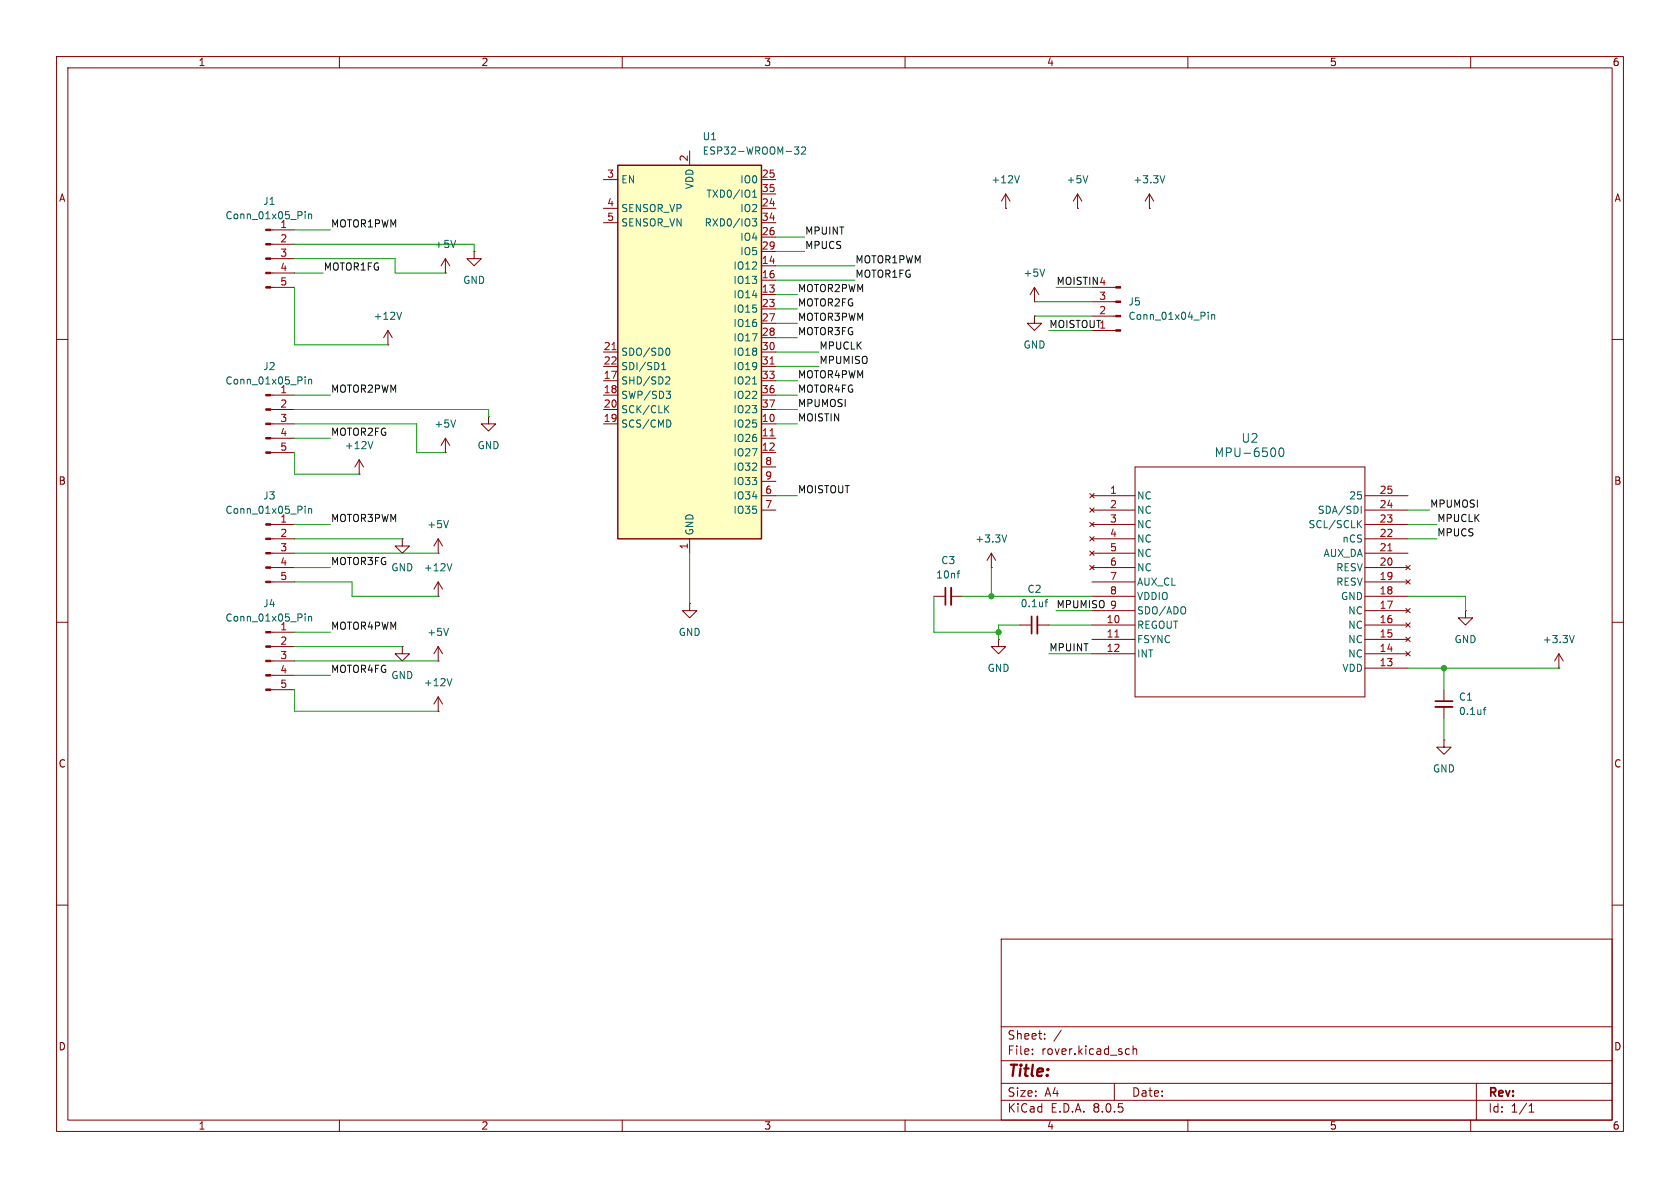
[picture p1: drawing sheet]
<svg xmlns="http://www.w3.org/2000/svg" width="297mm" height="210mm" viewBox="0 0 297 210" stroke-linecap="round" stroke-linejoin="round" font-family="sans-serif">
<g fill="none" stroke="#840000" stroke-width=".18">
<path d="M10 10h277v190h-277zM12 12h273v186h-273zM60 10v2M110 10v2M160 10v2M210 10v2M260 10v2M10 60h2M68.6 58.4l-.8 1.3M68.6 58.4v2.6M68.6 58.4l.7 1.3M78.7 48.3h.1"/>
<path d="M78.7 45.7l-.7 1.3M78.7 45.7v2.6M78.7 45.7l.8 1.3M83.8 44.5v1.2h1.3l-1.3 1.3-1.3-1.3h1.3M83.8 44.5h.1M285 60h2M68.6 61h.1M10 110h2M47.9 119.4h4.2M47.9 116.8h4.2M47.9 114.3h4.2M47.9 111.8h4.2"/>
<path d="M285 110h2M47.9 121.9h4.2M10 160h2M285 160h2M177 166h108v32h-108zM60 198v2M110 198v2M160 198v2M177 194.5h108M177 191.5h108M177 187.5h108M177 181.5h108"/>
<path d="M182.5 186.3v.1M182.5 185.5v.1M184.7 183.6v.1M184.7 182.8v.1M187.6 182.1l-1.3 2M197 191.5v3M199.2 185.4l.5 .1M199.7 186.3l-.5 .1M200.3 185.5l.2-.1 .4 .1 .1 .9M200.3 184.9v1.5M210 198v2M260 198v2"/>
<path d="M261 191.5v6.5M270.3 196.6h.9M270.3 195.5l.4-.4v1.5"/>
</g>
<path d="M71 55.2l-.4 1.3M80.6 42.5l-.5 1.3M53.9 108.5v.2M53.9 109v.8M54.5 109v.8M54.5 109.1l.2-.1h.3l.1 .8" fill="none" stroke="#006464" stroke-width=".18"/>
<g fill="#840000" stroke="#840000" stroke-width=".18">
<path d="M47 121.8h.9v.2h-.9z"/>
<path d="M47 119.3h.9v.2h-.9z"/>
<path d="M47 116.7h.9v.3h-.9z"/>
<path d="M47 114.2h.9v.2h-.9z"/>
<path d="M47 111.6h.9v.3h-.9z"/>
</g>
<path d="M109.2 29.2h25.4v66.1h-25.4z" fill="#ffffc2"/>
<path d="M109.2 29.2h25.4v66.1h-25.4z" fill="none" stroke="#840000" stroke-width=".25"/>
<g fill="none" stroke="#840000" stroke-width=".18">
<path d="M106.7 36.8h2.5M106.7 31.8h2.5M106.7 39.4h2.5M121.9 26.7v2.5M134.6 36.8h2.6M134.6 31.8h2.6M134.6 39.4h2.6M134.6 34.3h2.6M177.8 36.8h.1M177.8 34.3l-.8 1.3M177.8 34.3v2.5M177.8 34.3l.8 1.3"/>
<path d="M190.5 36.8h.1M190.5 34.3l-.8 1.3M190.5 34.3v2.5M190.5 34.3l.8 1.3M203.2 36.8h.1M203.2 34.3l-.8 1.3M203.2 34.3v2.5M203.2 34.3l.8 1.3M47.9 50.8h4.2M47.9 48.3h4.2M47.9 45.7h4.2M47.9 43.2h4.2"/>
<path d="M47.9 40.6h4.2M134.6 52.1h2.6M134.6 47h2.6M134.6 49.5h2.6M134.6 54.6h2.6M134.6 41.9h2.6M134.6 57.2h2.6M134.6 59.7h2.6M134.6 44.5h2.6M182.9 53.3h.1M182.9 55.9v1.3h1.2l-1.2 1.2-1.3-1.2h1.3M182.9 55.9h.1"/>
<path d="M182.9 50.8l-.8 1.3M182.9 50.8v2.5M182.9 50.8l.7 1.3M193 50.8h4.3M193 53.3h4.3M193 55.9h4.3M193 58.4h4.3M47.9 74.9h4.2M47.9 77.5h4.2M47.9 69.9h4.2M47.9 72.4h4.2M78.7 77.5l-.7 1.2"/>
<path d="M78.7 77.5v2.5M78.7 77.5l.8 1.2M86.4 73.7v1.2h1.2l-1.2 1.3-1.3-1.3h1.3M86.4 73.7h.1M106.7 74.9h2.5M106.7 67.3h2.5M106.7 69.9h2.5M106.7 72.4h2.5M106.7 62.2h2.5M106.7 64.8h2.5M134.6 74.9h2.6M134.6 77.5h2.6"/>
<path d="M134.6 67.3h2.6M134.6 69.9h2.6M134.6 72.4h2.6M134.6 62.2h2.6M134.6 64.8h2.6M47.9 80h4.2M47.9 97.8h4.2M47.9 95.3h4.2M47.9 92.7h4.2M63.5 83.8h.1M63.5 81.3l-.8 1.3M63.5 81.3v2.5"/>
<path d="M63.5 81.3l.8 1.3M71.1 95.3v1.2h1.3l-1.3 1.3-1.3-1.3h1.3M71.1 95.3h.1M77.5 97.8h.1M77.5 95.3v2.5M77.5 95.3l-.8 1.2M77.5 95.3l.7 1.2M78.7 80h.1M121.9 95.3v2.5M134.6 80h2.6M134.6 87.6h2.6M134.6 90.2h2.6"/>
<path d="M134.6 82.6h2.6M134.6 85.1h2.6M175.3 97.8l-.8 1.3M175.3 97.8v2.5M175.3 97.8l.7 1.3M192.7 87.2l.7 .8M192.7 89.8l.7 .8M192.7 92.3l.7 .8M192.7 94.9l.7 .7M192.7 97.4l.7 .8M192.7 99.9l.7 .8M193 87.6h7.7"/>
<path d="M193 90.2h7.7M193 97.8h7.7M193 95.3h7.7M193 92.7h7.7M193.4 87.2l-.7 .8M193.4 89.8l-.7 .8M193.4 92.3l-.7 .8M193.4 94.9l-.7 .7M193.4 97.4l-.7 .8M193.4 99.9l-.7 .8M200.7 82.6h40.6v40.6h-40.6zM241.3 87.6h7.6"/>
<path d="M241.3 90.2h7.6M241.3 97.8h7.6M241.3 95.3h7.6M241.3 92.7h7.6M248.5 99.9l.8 .8M249.3 99.9l-.8 .8M47.9 102.9h4.2M47.9 100.3h4.2M71.1 114.3v1.3h1.3l-1.3 1.2-1.3-1.2h1.3M71.1 114.3h.1M77.5 116.8h.1M77.5 105.4h.1"/>
<path d="M77.5 114.3l-.8 1.3M77.5 102.9v2.5M77.5 114.3v2.5M77.5 114.3l.7 1.3M77.5 102.9l-.8 1.2M77.5 102.9l.7 1.2M121.9 106.7v1.3h1.3l-1.3 1.2-1.3-1.2h1.3M121.9 106.7h.1M165.1 105.4h2M168.1 105.4h2.1M175.3 100.3h.1M176.5 113v1.3h1.3l-1.3 1.3-1.2-1.3h1.2"/>
<path d="M176.5 113h.1M180.3 110.5h2.1M183.4 110.5h2M193 105.4h7.7M193 110.5h7.7M193 113h7.7M193 115.6h7.7M193 108h7.7M193 102.9h7.7M193 100.3h7.7M241.3 105.4h7.6M241.3 110.5h7.6"/>
<path d="M241.3 113h7.6M241.3 115.6h7.6M241.3 118.1h7.6M241.3 108h7.6M241.3 102.9h7.6M241.3 100.3h7.6M248.5 115.2l.8 .8M248.5 112.6l.8 .8M248.5 110.1l.8 .8M248.5 107.6l.8 .7M248.5 102.5l.8 .8M249.3 115.2l-.8 .8"/>
<path d="M249.3 112.6l-.8 .8M249.3 110.1l-.8 .8M249.3 107.6l-.8 .7M249.3 102.5l-.8 .8M259.1 108v1.2h1.2l-1.2 1.3-1.3-1.3h1.3M259.1 108h.1M275.6 118.1h.1M275.6 115.6l-.8 1.2M275.6 115.6v2.5M275.6 115.6l.8 1.2M77.5 125.7h.1M77.5 123.2v2.5"/>
<path d="M77.5 123.2l-.8 1.3M77.5 123.2l.7 1.3M255.3 130.8v1.3h1.2l-1.2 1.3-1.3-1.3h1.3M255.3 130.8h.1M255.3 121.9v2.1M255.3 125v2"/>
</g>
<path d="M108.2 61.8h.7M136.1 77.1h.8M136.1 64.4h.8M245.4 97.4h.7M197.1 112.6h.7" fill="none" stroke="#a90000" stroke-width=".18"/>
<g fill="none" stroke="#006464" stroke-width=".18">
<path d="M53.9 37.4v.1M53.9 37.8v.9M54.5 37.8v.9M54.5 38l.2-.2 .3 .1 .1 .8M133 38.7h.8l-.5 .5 .4 .1v.5l-.2 .1h-.5M133 34.9h.8M133 34l.4-.4v1.3M140.4 26h.8l-.4 .5 .4 .1v.5l-.2 .1-.6-.1M141.7 26.1l.5-.1 .2 .3-.8 .9h.8M180.2 31.1l-.4 1.2M192.3 31.1l-.4 1.2M205.9 31.1l-.4 1.2"/>
<path d="M184.7 47.6l-.4 1.2M213.6 55.2v.1M213.6 55.6v.9M214.2 55.6v.9M214.2 55.7l.2-.1 .3 .1v.8M53.9 66.6v.1M53.9 67v.9M54.5 67v.9M54.5 67.2l.2-.2 .3 .1 .1 .8M65.9 78l-.4 1.3M80.6 74.2l-.5 1.3M117 65.3h.7"/>
<path d="M117 64.4l.3-.3v1.2M117.7 72.2l.5 .8M117.8 69.2h.7l-.4 .4 .4 .2v.4l-.2 .2h-.4M117.9 66.6l.4 .1 .1 .3-.8 .9h.8M118 61.5a.68 .68 0 0 1 .4 .7 .68 .68 0 0 1-.4 .6M118.2 71.7l-.7 .7M118.4 74.3l.2 .5-.2 .6M133 67.9h.8M225.4 79.3l.1 .5-.1 .8M226.2 79.3l.3-.1a.83 .83 0 0 1 .6 .6 .83 .83 0 0 1-.4 .8l-.1 .1a.82 .82 0 0 1-.4-1.4zM53.9 89.5v.1M53.9 89.9v.8"/>
<path d="M54.5 89.9v.8M54.5 90l.2-.1 .3 .1 .1 .7M79.3 92l-.4 1.3M79.9 99.6l-.4 1.3M178 94.6l-.4 1.2M240.2 92.6l.5 .7M240.6 89.5v1.2M240.7 92l-.7 .7M79.3 111.1l-.4 1.2M79.9 120l-.4 1.2M169.2 101.3h.5M169.7 100.9l-.3 .1"/>
<path d="M184.7 106.4h.5M185.2 106l-.3 .2v1.1M278.3 112.3l-.4 1.3M262.2 125.5h.5M262.7 125l-.3 .2v1.1"/>
</g>
<g fill="#840000" stroke="#840000" stroke-width=".18">
<path d="M47 50.7h.9v.2h-.9z"/>
<path d="M47 48.1h.9v.3h-.9z"/>
<path d="M47 45.6h.9v.2h-.9z"/>
<path d="M47 43.1h.9v.2h-.9z"/>
<path d="M47 40.5h.9v.3h-.9z"/>
<path d="M47 79.9h.9v.2h-.9z"/>
<path d="M47 77.3h.9v.3h-.9z"/>
<path d="M47 74.8h.9v.3h-.9z"/>
<path d="M47 72.3h.9v.2h-.9z"/>
<path d="M47 69.7h.9v.3h-.9z"/>
<path d="M197.3 50.7h.8v.2h-.8z"/>
<path d="M197.3 53.2h.8v.3h-.8z"/>
<path d="M197.3 55.8h.8v.2h-.8z"/>
<path d="M197.3 58.3h.8v.2h-.8z"/>
<path d="M47 102.7h.9v.3h-.9z"/>
<path d="M47 100.2h.9v.3h-.9z"/>
<path d="M47 97.7h.9v.2h-.9z"/>
<path d="M47 95.1h.9v.3h-.9z"/>
<path d="M47 92.6h.9v.2h-.9z"/>
</g>
<path d="M168.1 103.9v3M183.4 109v3M253.7 125h3.1" fill="none" stroke="#840000" stroke-width=".33"/>
<path d="M167.1 103.9v3M182.4 109v3M253.7 124h3.1" fill="none" stroke="#840000" stroke-width=".3"/>
<g fill="none" stroke="#009600" stroke-width=".18">
<path d="M52.1 50.8v10.2h16.5M52.1 48.3h5M52.1 45.7h17.7v2.6h8.9M52.1 43.2h31.7v1.3M52.1 40.6h6.3M137.2 52.1h3.8M137.2 44.5h5M137.2 57.2h3.8M137.2 41.9h5M137.2 54.6h3.8M137.2 47h13.9M137.2 49.5h13.9"/>
<path d="M137.2 59.7h3.8M182.9 53.3h10.1M182.9 55.9h10.1M185.4 58.4h7.6M186.7 50.8h6.3M52.1 77.5h6.3M52.1 74.9h21.6v5.1h5M52.1 69.9h6.3M52.1 72.4h34.3v1.3M137.2 74.9h3.8M137.2 69.9h3.8M137.2 64.8h7.6"/>
<path d="M137.2 72.4h3.8M137.2 62.2h7.6M137.2 67.3h3.8M52.1 92.7h6.3M52.1 80v3.8h11.4M52.1 95.3h19M52.1 97.8h25.4M121.9 97.8v8.9M137.2 87.6h3.8M248.9 92.7h5.1M248.9 90.2h3.8M248.9 95.3h5.1"/>
<path d="M52.1 102.9h10.1v2.5h15.3M52.1 114.3h19M52.1 119.4h6.3M52.1 111.8h6.3M52.1 116.8h25.4M52.1 100.3h6.3M165.1 105.4v6.4h11.4M170.2 105.4h22.8M175.3 100.3v5.1M180.3 110.5h-3.8v2.5M185.4 110.5h7.6M185.4 115.6h7.6"/>
<path d="M186.7 108h6.3M248.9 105.4h10.2v2.6M248.9 118.1h26.7M255.3 118.1v3.8M52.1 121.9v3.8h25.4M255.3 127v3.8"/>
</g>
<g fill="#009600" stroke="#009600" stroke-width=".18">
<circle cx="255.3" cy="118.1" r=".46"/>
<circle cx="175.3" cy="105.4" r=".46"/>
<circle cx="176.5" cy="111.8" r=".46"/>
</g>
<text font-size="2.8" fill="#840000" x="178" y="190.9">Title:</text>
<g font-size="2.1" fill="#006464">
<text x="214.6" y="81">MPU-6500</text>
<text x="219.4" y="78.5">U2</text>
</g>
<g font-size="2.1" fill="#840000">
<text x="178" y="184">Sheet:</text>
<text x="178" y="186.7">File:</text>
<text x="184.1" y="186.7">rover.kicad_sch</text>
<text x="178" y="196.9">KiCad</text>
<text x="178" y="194.1">Size:</text>
<text x="184.7" y="194.1">A4</text>
<text x="185.7" y="196.9">E.D.A.</text>
<text x="193.3" y="196.9">8.0.5</text>
<text x="200" y="194.1">Date:</text>
<text x="263" y="194.3">Rev:</text>
<text x="263" y="196.9">Id:</text>
<text x="267.1" y="196.9">1/1</text>
</g>
<g font-size="1.8" fill="#840000">
<text x="35" y="11.9">1</text>
<text x="85" y="11.9">2</text>
<text x="135" y="11.9">3</text>
<text x="185" y="11.9">4</text>
<text x="235" y="11.9">5</text>
<text x="285" y="11.9">6</text>
<text x="10.3" y="35.9">A</text>
<text x="285.3" y="35.9">A</text>
<text x="10.3" y="85.9">B</text>
<text x="285.3" y="85.9">B</text>
<text x="10.3" y="135.9">C</text>
<text x="285.3" y="135.9">C</text>
<text x="10.3" y="185.9">D</text>
<text x="285.3" y="185.9">D</text>
<text x="35" y="199.9">1</text>
<text x="85" y="199.9">2</text>
<text x="135" y="199.9">3</text>
<text x="185" y="199.9">4</text>
<text x="235" y="199.9">5</text>
<text x="285" y="199.9">6</text>
</g>
<g font-size="1.8" fill="#a90000">
<text x="121.7" y="28.6" transform="rotate(-90 121.7 28.6)">2</text>
<text x="107.2" y="31.5">3</text>
<text x="134.6" y="31.5">25</text>
<text x="134.6" y="34">35</text>
<text x="107.2" y="36.6">4</text>
<text x="107.2" y="39.1">5</text>
<text x="134.6" y="36.6">24</text>
<text x="134.6" y="41.7">26</text>
<text x="134.6" y="39.1">34</text>
<text x="49.5" y="42.9">2</text>
<text x="49.5" y="45.5">3</text>
<text x="134.6" y="46.7">14</text>
<text x="134.6" y="44.2">29</text>
<text x="49.5" y="48">4</text>
<text x="49.5" y="50.5">5</text>
<text x="134.6" y="51.8">13</text>
<text x="134.6" y="49.3">16</text>
<text x="194.2" y="53.1">3</text>
<text x="134.6" y="54.4">23</text>
<text x="134.6" y="56.9">27</text>
<text x="134.6" y="59.4">28</text>
<text x="194.2" y="55.6">2</text>
<text x="106.6" y="62">21</text>
<text x="106.6" y="64.5">22</text>
<text x="134.6" y="62">30</text>
<text x="134.6" y="64.5">31</text>
<text x="106.6" y="67.1">17</text>
<text x="106.6" y="69.6">18</text>
<text x="134.6" y="67.1">33</text>
<text x="134.6" y="69.6">36</text>
<text x="49.5" y="72.1">2</text>
<text x="49.5" y="74.7">3</text>
<text x="49.5" y="77.2">4</text>
<text x="106.6" y="74.7">19</text>
<text x="106.6" y="72.1">20</text>
<text x="134.6" y="74.7">10</text>
<text x="134.6" y="77.2">11</text>
<text x="134.6" y="72.1">37</text>
<text x="49.5" y="79.8">5</text>
<text x="134.6" y="79.8">12</text>
<text x="135.2" y="82.3">8</text>
<text x="135.2" y="87.4">6</text>
<text x="135.2" y="89.9">7</text>
<text x="135.2" y="84.8">9</text>
<text x="196.1" y="87.4">1</text>
<text x="196.1" y="89.9">2</text>
<text x="243.8" y="89.9">24</text>
<text x="243.8" y="87.4">25</text>
<text x="49.5" y="95">2</text>
<text x="196.1" y="92.5">3</text>
<text x="196.1" y="95">4</text>
<text x="243.8" y="95">22</text>
<text x="243.8" y="92.5">23</text>
<text x="49.5" y="97.5">3</text>
<text x="49.5" y="100.1">4</text>
<text x="121.7" y="97.2" transform="rotate(-90 121.7 97.2)">1</text>
<text x="196.1" y="97.5">5</text>
<text x="196.1" y="100.1">6</text>
<text x="243.8" y="100.1">20</text>
<text x="243.8" y="97.5">21</text>
<text x="49.5" y="102.6">5</text>
<text x="196.1" y="102.6">7</text>
<text x="196.1" y="105.2">8</text>
<text x="243.8" y="107.7">17</text>
<text x="243.8" y="105.2">18</text>
<text x="243.8" y="102.6">19</text>
<text x="195.5" y="110.2">10</text>
<text x="195.5" y="112.8">11</text>
<text x="243.8" y="112.8">15</text>
<text x="243.8" y="110.2">16</text>
<text x="49.5" y="114">2</text>
<text x="49.5" y="116.6">3</text>
<text x="49.5" y="119.1">4</text>
<text x="195.5" y="115.3">12</text>
<text x="243.8" y="117.9">13</text>
<text x="243.8" y="115.3">14</text>
<text x="49.5" y="121.7">5</text>
</g>
<g font-size="1.8" fill="#006464">
<text x="124.1" y="25">U1</text>
<text x="124.1" y="27.5">ESP32-WROOM-32</text>
<text x="109.7" y="32.6">EN</text>
<text x="122.8" y="33.5" transform="rotate(-90 122.8 33.5)">VDD</text>
<text x="124.8" y="35.2">TXD0/IO1</text>
<text x="130.8" y="32.6">IO0</text>
<text x="175.2" y="32.6">+12V</text>
<text x="188.5" y="32.6">+5V</text>
<text x="200.3" y="32.6">+3.3V</text>
<text x="39.8" y="39">Conn_01x05_Pin</text>
<text x="46.4" y="36.4">J1</text>
<text x="49.5" y="40.4">1</text>
<text x="109.7" y="37.7">SENSOR_VP</text>
<text x="109.7" y="40.2">SENSOR_VN</text>
<text x="124.5" y="40.2">RXD0/IO3</text>
<text x="130.8" y="37.7">IO2</text>
<text x="76.7" y="44">+5V</text>
<text x="129.6" y="47.9">IO12</text>
<text x="130.8" y="42.8">IO4</text>
<text x="130.8" y="45.3">IO5</text>
<text x="81.8" y="50.4">GND</text>
<text x="129.6" y="52.9">IO14</text>
<text x="129.6" y="50.4">IO13</text>
<text x="180.8" y="49.1">+5V</text>
<text x="65.9" y="56.7">+12V</text>
<text x="129.6" y="55.5">IO15</text>
<text x="129.6" y="58">IO16</text>
<text x="199.4" y="54.2">J5</text>
<text x="199.4" y="56.7">Conn_01x04_Pin</text>
<text x="46.4" y="65.6">J2</text>
<text x="109.7" y="63.1">SDO/SD0</text>
<text x="109.7" y="65.6">SDI/SD1</text>
<text x="129.6" y="60.6">IO17</text>
<text x="129.6" y="63.1">IO18</text>
<text x="129.6" y="65.6">IO19</text>
<text x="180.8" y="61.8">GND</text>
<text x="39.8" y="68.2">Conn_01x05_Pin</text>
<text x="49.5" y="69.6">1</text>
<text x="109.7" y="68.2">SHD/SD2</text>
<text x="109.7" y="70.7">SWP/SD3</text>
<text x="129.6" y="68.2">IO21</text>
<text x="129.6" y="70.7">IO22</text>
<text x="76.7" y="75.8">+5V</text>
<text x="109.7" y="75.8">SCS/CMD</text>
<text x="109.7" y="73.3">SCK/CLK</text>
<text x="129.6" y="75.8">IO25</text>
<text x="129.6" y="73.3">IO23</text>
<text x="60.9" y="79.6">+12V</text>
<text x="84.3" y="79.6">GND</text>
<text x="129.6" y="78.3">IO26</text>
<text x="129.6" y="80.9">IO27</text>
<text x="129.6" y="83.4">IO32</text>
<text x="46.4" y="88.5">J3</text>
<text x="129.6" y="88.5">IO34</text>
<text x="129.6" y="86">IO33</text>
<text x="200.9" y="88.5">NC</text>
<text x="238.4" y="88.5">25</text>
<text x="39.8" y="91">Conn_01x05_Pin</text>
<text x="49.5" y="92.5">1</text>
<text x="75.4" y="93.6">+5V</text>
<text x="122.8" y="94.7" transform="rotate(-90 122.8 94.7)">GND</text>
<text x="129.6" y="91">IO35</text>
<text x="200.9" y="91">NC</text>
<text x="200.9" y="93.6">NC</text>
<text x="231.2" y="93.6">SCL/SCLK</text>
<text x="232.9" y="91">SDA/SDI</text>
<text x="69.1" y="101.2">GND</text>
<text x="74.8" y="101.2">+12V</text>
<text x="166.3" y="99.9">C3</text>
<text x="172.3" y="96.1">+3.3V</text>
<text x="200.9" y="96.1">NC</text>
<text x="200.9" y="98.7">NC</text>
<text x="200.9" y="101.2">NC</text>
<text x="233.9" y="98.7">AUX_DA</text>
<text x="236.1" y="101.2">RESV</text>
<text x="237.2" y="96.1">nCS</text>
<text x="46.4" y="107.5">J4</text>
<text x="165.4" y="102.5">10nf</text>
<text x="180.3" y="107.5">0.1uf</text>
<text x="181.5" y="105">C2</text>
<text x="200.9" y="103.7">AUX_CL</text>
<text x="200.9" y="106.3">VDDIO</text>
<text x="236.1" y="103.7">RESV</text>
<text x="237" y="106.3">GND</text>
<text x="39.8" y="110.1">Conn_01x05_Pin</text>
<text x="49.5" y="111.5">1</text>
<text x="75.4" y="112.6">+5V</text>
<text x="119.9" y="112.6">GND</text>
<text x="200.9" y="111.4">REGOUT</text>
<text x="200.9" y="113.9">FSYNC</text>
<text x="200.9" y="108.8">SDO/ADO</text>
<text x="238.2" y="113.9">NC</text>
<text x="238.2" y="111.4">NC</text>
<text x="238.2" y="108.8">NC</text>
<text x="257" y="113.9">GND</text>
<text x="272.6" y="113.9">+3.3V</text>
<text x="174.5" y="119">GND</text>
<text x="200.9" y="116.4">INT</text>
<text x="237.2" y="119">VDD</text>
<text x="238.2" y="116.4">NC</text>
<text x="69.1" y="120.2">GND</text>
<text x="74.8" y="121.5">+12V</text>
<text x="257.8" y="124.1">C1</text>
<text x="257.8" y="126.6">0.1uf</text>
<text x="253.2" y="136.8">GND</text>
</g>
<g font-size="1.8" fill="#0f0f0f">
<text x="58.4" y="40.3">MOTOR1PWM</text>
<text x="142.2" y="41.6">MPUINT</text>
<text x="57.1" y="47.9">MOTOR1FG</text>
<text x="142.2" y="44.1">MPUCS</text>
<text x="151.1" y="46.6">MOTOR1PWM</text>
<text x="141" y="51.7">MOTOR2PWM</text>
<text x="151.1" y="49.2">MOTOR1FG</text>
<text x="186.7" y="50.5">MOISTIN4</text>
<text x="141" y="59.3">MOTOR3FG</text>
<text x="141" y="56.8">MOTOR3PWM</text>
<text x="141" y="54.3">MOTOR2FG</text>
<text x="185.4" y="58.1">MOISTOUT1</text>
<text x="144.8" y="61.9">MPUCLK</text>
<text x="144.8" y="64.4">MPUMISO</text>
<text x="58.4" y="69.5">MOTOR2PWM</text>
<text x="141" y="69.5">MOTOR4FG</text>
<text x="141" y="67">MOTOR4PWM</text>
<text x="58.4" y="77.1">MOTOR2FG</text>
<text x="141" y="74.6">MOISTIN</text>
<text x="141" y="72">MPUMOSI</text>
<text x="141" y="87.3">MOISTOUT</text>
<text x="252.7" y="89.8">MPUMOSI</text>
<text x="58.4" y="92.4">MOTOR3PWM</text>
<text x="254" y="92.4">MPUCLK</text>
<text x="254" y="94.9">MPUCS</text>
<text x="58.4" y="100">MOTOR3FG</text>
<text x="186.7" y="107.6">MPUMISO 9</text>
<text x="58.4" y="111.4">MOTOR4PWM</text>
<text x="58.4" y="119">MOTOR4FG</text>
<text x="185.4" y="115.2">MPUINT</text>
</g>
</svg>
